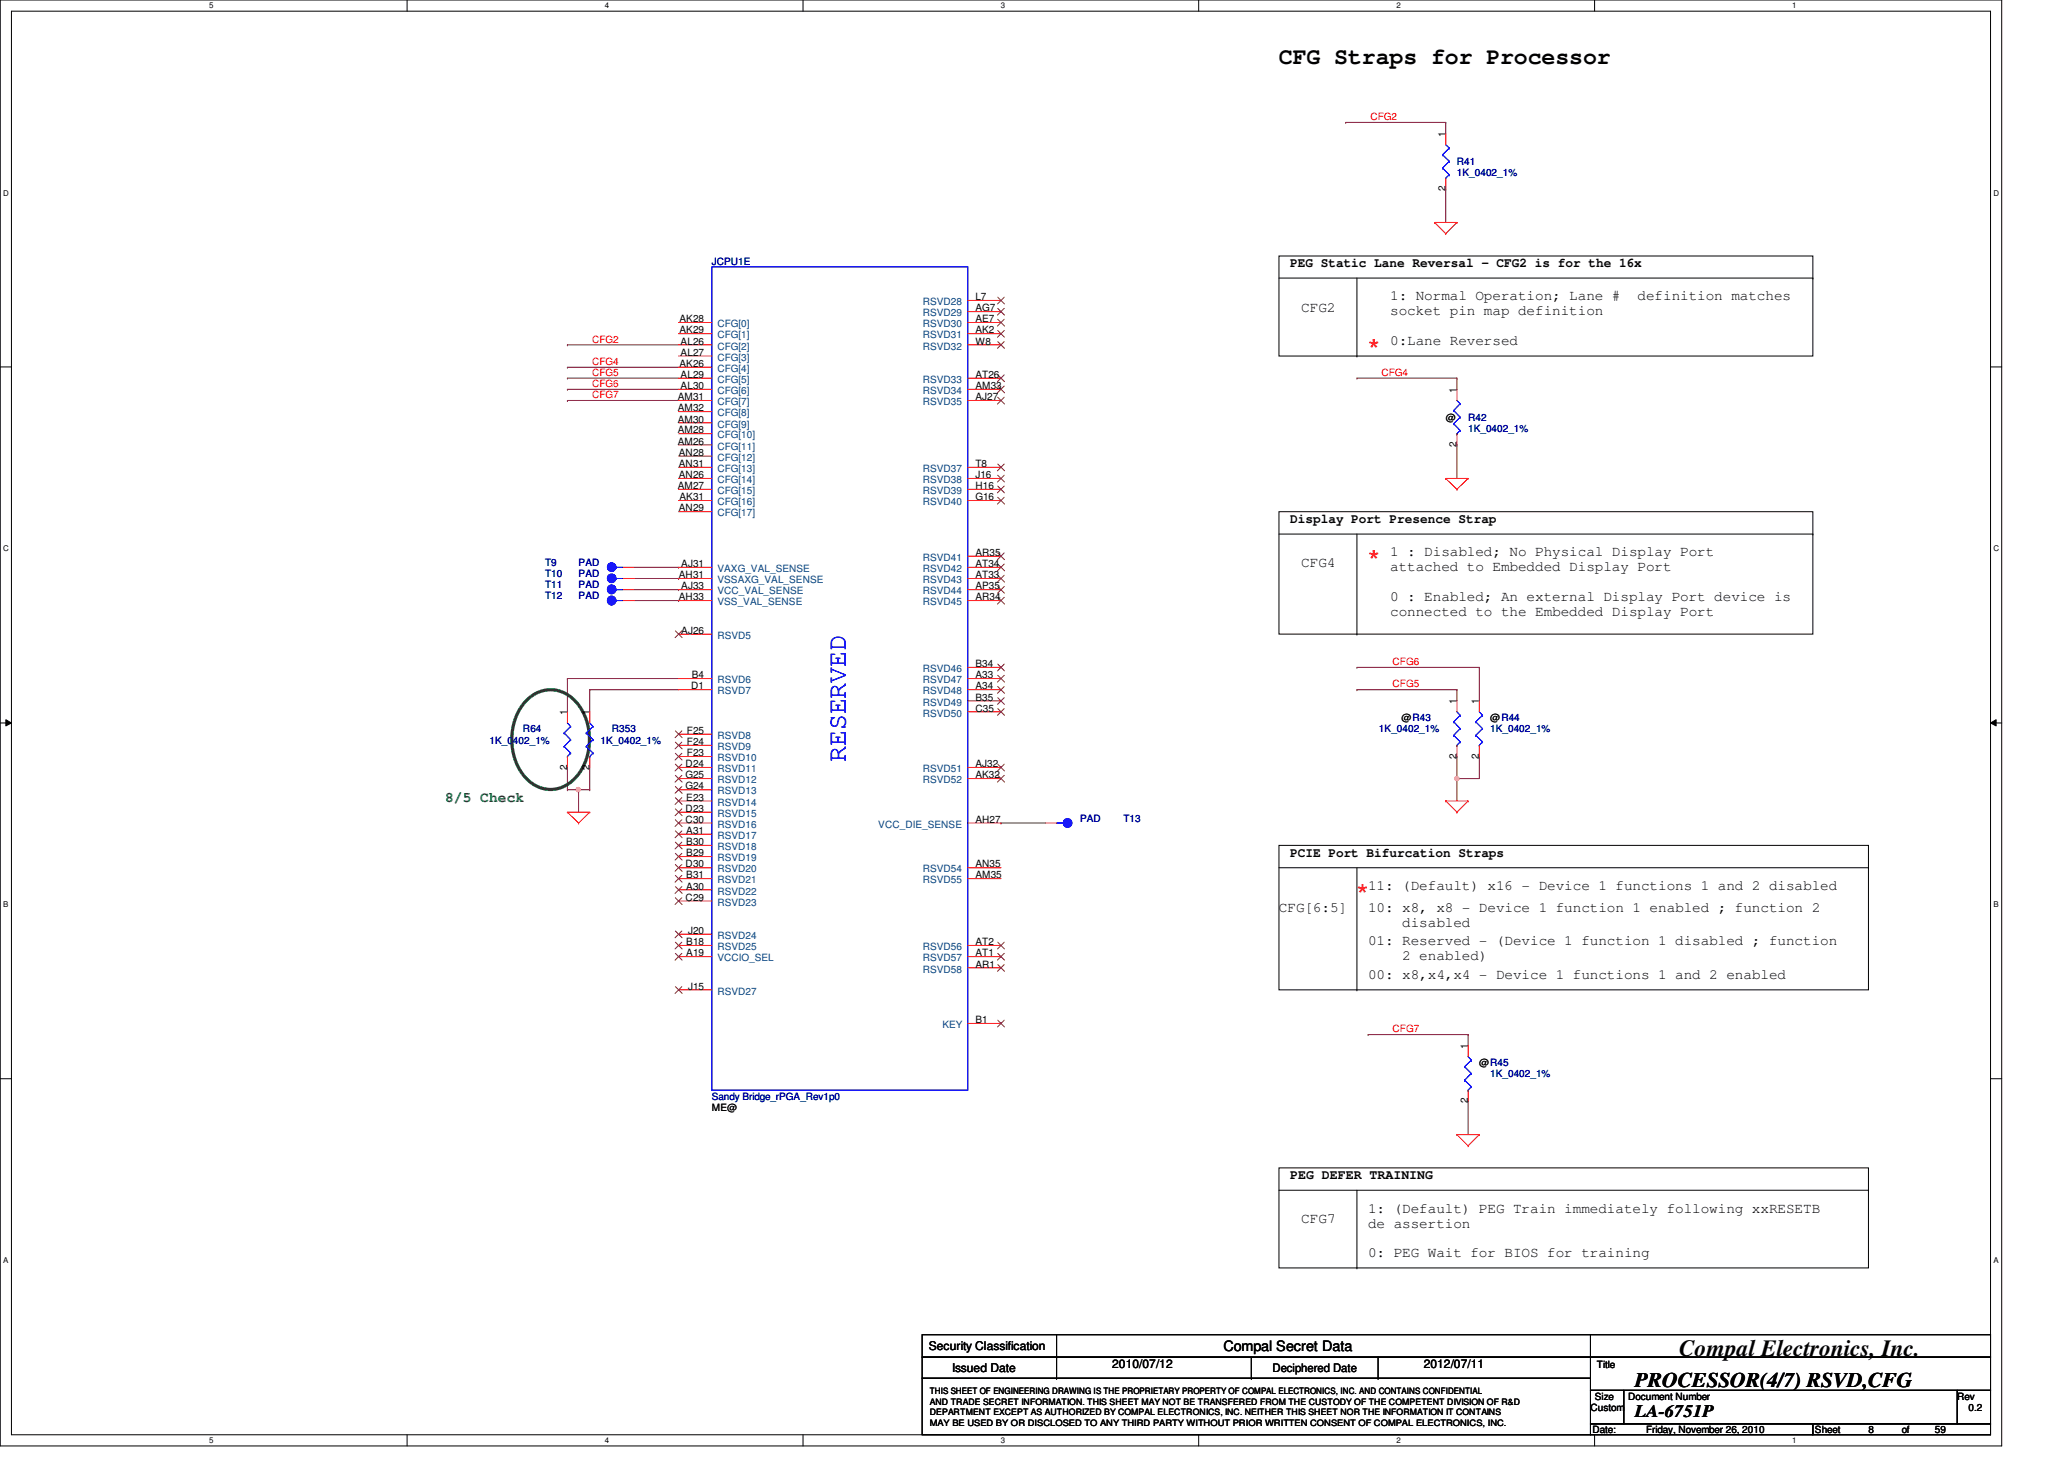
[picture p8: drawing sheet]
<svg xmlns="http://www.w3.org/2000/svg" width="297mm" height="210mm" viewBox="0 0 297 210" stroke-linecap="round" stroke-linejoin="round" font-family="sans-serif">
<path d="M0 0h288.1v208h-288.1zM1.6 1.6h284.9v204.8h-284.9z" fill="none" stroke="#000" stroke-width=".14"/>
<g fill="#fff">
<path d="M30.1 .2h.6v1.2h-.6z"/>
<path d="M30.1 206.6h.6v1.2h-.6z"/>
</g>
<path d="M58.6 0v1.6M58.6 206.4v1.6" fill="none" stroke="#000" stroke-width=".14"/>
<g fill="#fff">
<path d="M87 .2h.6v1.2h-.6z"/>
<path d="M87 206.6h.6v1.2h-.6z"/>
</g>
<path d="M115.6 0v1.6M115.6 206.4v1.6" fill="none" stroke="#000" stroke-width=".14"/>
<g fill="#fff">
<path d="M144 .2h.6v1.2h-.6z"/>
<path d="M144 206.6h.6v1.2h-.6z"/>
</g>
<path d="M172.5 0v1.6M172.5 206.4v1.6" fill="none" stroke="#000" stroke-width=".14"/>
<g fill="#fff">
<path d="M201 .2h.5v1.2h-.5z"/>
<path d="M201 206.6h.5v1.2h-.5z"/>
</g>
<path d="M229.5 0v1.6M229.5 206.4v1.6" fill="none" stroke="#000" stroke-width=".14"/>
<g fill="#fff">
<path d="M257.9 .2h.6v1.2h-.6z"/>
<path d="M257.9 206.6h.6v1.2h-.6z"/>
<path d="M.5 27.2h.7v1.2h-.7z"/>
<path d="M286.9 27.2h.8v1.2h-.8z"/>
<path d="M.5 78.4h.7v1.1h-.7z"/>
<path d="M286.9 78.4h.8v1.1h-.8z"/>
</g>
<path d="M0 52.8h1.6M286.5 52.8h1.6" fill="none" stroke="#000" stroke-width=".14"/>
<g fill="#fff">
<path d="M.5 129.6h.7v1.2h-.7z"/>
<path d="M286.9 129.6h.7v1.2h-.7z"/>
</g>
<path d="M0 104h1.6M.8 103.5l.8 .5-.8 .4zM286.5 104l.8-.5v.9zM286.5 104h1.6" fill="none" stroke="#000" stroke-width=".14"/>
<path d="M.8 103.5l.8 .5-.8 .4zM286.5 104l.8-.5v.9z" fill="#000"/>
<g fill="#fff">
<path d="M.5 180.8h.7v1.1h-.7z"/>
<path d="M286.9 180.8h.7v1.1h-.7z"/>
</g>
<path d="M0 155.2h1.6M286.5 155.2h1.6" fill="none" stroke="#000" stroke-width=".14"/>
<g fill="none" stroke="#800040" stroke-width=".14">
<path d="M195.3 54.4h.1M195.3 54.4h14.4M209.7 54.4h.1M209.7 54.4v1.6M209.7 64h.1M209.7 64v4.8M195.3 96h.1M195.3 96h17.6M212.9 96h.1M212.9 96v4.8M209.7 108.8h.1M209.7 112h.1"/>
<path d="M209.7 108.8v6.4M212.9 108.8h.1M212.9 108.8v3.2h-3.2"/>
</g>
<circle cx="209.7" cy="112" r=".31" fill="#f0f"/>
<circle cx="209.7" cy="112" r=".31" fill="none" stroke="#f0f" stroke-width=".14"/>
<g fill="none" stroke="#800040" stroke-width=".14">
<path d="M193.7 17.6h.1M193.7 17.6h14.4M208.1 17.6h.1M208.1 17.6v1.6M208.1 27.2h.1M208.1 27.2v4.8M81.7 49.6h.1M81.7 52.8h.1M81.7 56h.1M81.7 57.6h.1M81.7 54.4h.1M81.7 49.6h16"/>
<path d="M81.7 52.8h16M81.7 56h16M81.7 57.6h16M81.7 54.4h16M81.7 97.6h.1M81.7 97.6h16M81.7 97.6v4.8M84.9 99.2h.1M84.9 99.2h12.8M84.9 99.2v3.2M91.3 81.6h6.4M91.3 83.2h6.4"/>
<path d="M91.3 84.8h6.4M91.3 86.4h6.4M97.7 81.6h.1M97.7 83.2h.1M97.7 84.8h.1M97.7 86.4h.1M195.3 99.2h.1M195.3 99.2h14.4M209.7 99.2h.1M209.7 99.2v1.6M81.7 102.4h.1M81.7 110.4h.1"/>
<path d="M81.7 110.4v3.2M83.3 113.6h.1M83.3 113.6h1.6M83.3 113.6v3.2M84.9 102.4h.1M84.9 113.6h.1M84.9 110.4v3.2M144.1 118.4h.1M144.1 118.4h6.3M196.9 148.8h.1M196.9 148.8h14.4M211.3 158.4h.1"/>
<path d="M211.3 148.8h.1M211.3 148.8v1.6M211.3 158.4v4.8"/>
</g>
<circle cx="83.2" cy="113.6" r=".31" fill="#f0f"/>
<circle cx="83.2" cy="113.6" r=".31" fill="none" stroke="#f0f" stroke-width=".14"/>
<path d="M81.7 113.6h.1M81.7 113.6h1.6" fill="none" stroke="#800040" stroke-width=".14"/>
<g fill="none" stroke="#f00" stroke-width=".14">
<path d="M206.5 32h.1M206.5 32h3.2M206.5 32l1.6 1.6M208.1 33.6h.1M209.7 32h.1M209.7 32l-1.6 1.6M208.1 68.8h.1M208.1 68.8h3.2M208.1 68.8l1.6 1.6M209.7 70.4h.1M211.3 68.8h.1M211.3 68.8l-1.6 1.6"/>
<path d="M81.7 116.8h.1M81.7 116.8h3.2M81.7 116.8l1.6 1.6M83.3 118.4h.1M84.9 116.8h.1M84.9 116.8l-1.6 1.6M84.9 102.4v1.6M84.9 108.8v1.6M208.1 115.2h.1M208.1 115.2h3.2M208.1 115.2l1.6 1.6M209.7 116.8h.1"/>
<path d="M209.7 100.8v1.6M209.7 107.2v1.6M211.3 115.2h.1M211.3 115.2l-1.6 1.6M209.7 163.2h.1M209.7 163.2h3.2M209.7 163.2l1.6 1.6M211.3 164.8h.1M212.9 163.2h.1M212.9 163.2l-1.6 1.6"/>
</g>
<g fill="none" stroke="#000" stroke-width=".14">
<path d="M184.1 36.8h76.8v14.4h-76.8zM184.1 40h76.8M195.3 51.2h.1M195.3 40v11.2M260.9 40h.1M184.1 73.6h76.8v17.6h-76.8zM184.1 76.8h76.8M195.3 76.8v14.4M260.9 76.8h.1M195.3 91.2h.1M184.1 121.6h84.8v20.8h-84.8zM184.1 124.8h84.8"/>
<path d="M195.3 124.8v17.6M268.9 124.8h.1M195.3 142.4h.1M184.1 168h84.8v14.4h-84.8zM184.1 171.2h84.8M195.3 171.2v11.2M268.9 171.2h.1M132.7 192h96.2v3.2h-96.2zM132.7 195.2h96.2v3.1h-96.2zM132.7 198.3h96.2v8.1h-96.2zM152.1 195.2h.1M152.1 198.3h.1"/>
<path d="M152.1 192v6.3M180.1 198.3h.1M180.1 195.2v3.1M195.3 182.4h.1M198.3 198.3h.1M198.3 195.2v3.1M228.9 192h57.6v3.2h-57.6zM228.9 195.2h57.6v4.8h-57.6zM228.9 200h4.8v4.9h-4.8zM228.9 204.9h32v1.5h-32zM233.7 200h48v4.9h-48zM260.9 204.9h25.6v1.5h-25.6z"/>
<path d="M281.7 200h4.8v4.9h-4.8z"/>
</g>
<path d="M75.9 100.6a4.7 4.7 0 0 1 7.3 .7 8.5 8.5 0 0 1-.9 11.1 4.7 4.7 0 0 1-7.3-1.3 8.6 8.6 0 0 1 .9-10.5z" fill="none" stroke="#008000" stroke-width=".47"/>
<g fill="none" stroke="#00f" stroke-width=".14">
<path d="M84.4 105.5h.1M84.4 107.4h.1M84.4 105.5l.9 .9M84.4 107.4l.9 .9M84.9 108.8h.1M84.9 104l.4 .5M85.3 104.5h.1M85.3 106.4h.1M85.3 108.3h.1M85.3 104.5l-.9 1M85.3 106.4l-.9 1M85.3 108.3l-.4 .5"/>
<path d="M209.2 103.8h.1M209.2 105.8h.1M209.2 103.8l.9 1M209.2 105.8l.9 .9M209.7 107.2h.1M209.7 102.4l.4 .5M210.1 102.9h.1M210.1 104.8h.1M210.1 106.7h.1M210.1 102.9l-.9 .9M210.1 104.8l-.9 1M210.1 106.7l-.4 .5"/>
</g>
<circle cx="88" cy="86.4" r=".63" fill="#00f"/>
<g fill="none" stroke="#00f" stroke-width=".14">
<path d="M88.7 86.4h.1M88.7 86.4h1"/>
<circle cx="88" cy="86.4" r=".63"/>
</g>
<circle cx="88" cy="86.4" r=".63" fill="#00f"/>
<g fill="none" stroke="#00f" stroke-width=".14">
<path d="M88.7 86.4h.1M88.7 86.4h1M212.4 103.8h.1M212.4 105.8h.1M212.4 103.8l1 1M212.4 105.8l1 .9M212.9 107.2h.1M212.9 102.4l.5 .5M213.4 102.9h.1M213.4 104.8h.1M213.4 106.7h.1M213.4 102.9l-1 .9"/>
<path d="M213.4 104.8l-1 1M213.4 106.7l-.5 .5"/>
<circle cx="88" cy="86.4" r=".63"/>
</g>
<path d="M89.7 86.4h1.6M212.9 100.8v1.6M212.9 107.2v1.6" fill="none" stroke="#f00" stroke-width=".14"/>
<circle cx="88" cy="84.8" r=".63" fill="#00f"/>
<g fill="none" stroke="#00f" stroke-width=".14">
<path d="M88.7 84.8h.1M88.7 84.8h1"/>
<circle cx="88" cy="84.8" r=".63"/>
</g>
<circle cx="88" cy="84.8" r=".63" fill="#00f"/>
<g fill="none" stroke="#00f" stroke-width=".14">
<path d="M88.7 84.8h.1M88.7 84.8h1"/>
<circle cx="88" cy="84.8" r=".63"/>
</g>
<path d="M89.7 84.8h1.6" fill="none" stroke="#f00" stroke-width=".14"/>
<circle cx="88" cy="81.6" r=".62" fill="#00f"/>
<g fill="none" stroke="#00f" stroke-width=".14">
<path d="M88.7 81.6h.1M88.7 81.6h1"/>
<circle cx="88" cy="81.6" r=".62"/>
</g>
<circle cx="88" cy="81.6" r=".62" fill="#00f"/>
<g fill="none" stroke="#00f" stroke-width=".14">
<path d="M88.7 81.6h.1M88.7 81.6h1"/>
<circle cx="88" cy="81.6" r=".62"/>
</g>
<path d="M89.7 81.6h1.6" fill="none" stroke="#f00" stroke-width=".14"/>
<circle cx="88" cy="83.2" r=".62" fill="#00f"/>
<g fill="none" stroke="#00f" stroke-width=".14">
<path d="M88.7 83.2h.1M88.7 83.2h1"/>
<circle cx="88" cy="83.2" r=".62"/>
</g>
<circle cx="88" cy="83.2" r=".62" fill="#00f"/>
<g fill="none" stroke="#00f" stroke-width=".14">
<path d="M88.7 83.2h.1M88.7 83.2h1"/>
<circle cx="88" cy="83.2" r=".62"/>
</g>
<path d="M89.7 83.2h1.6" fill="none" stroke="#f00" stroke-width=".14"/>
<circle cx="153.6" cy="118.4" r=".63" fill="#00f"/>
<g fill="none" stroke="#00f" stroke-width=".14">
<path d="M152.1 118.4h.9M153 118.4h.1"/>
<circle cx="153.6" cy="118.4" r=".63"/>
</g>
<circle cx="153.6" cy="118.4" r=".63" fill="#00f"/>
<g fill="none" stroke="#00f" stroke-width=".14">
<path d="M102.4 38.4h36.9v118.4h-36.9zM207.6 22.3h.1M207.6 24.2h.1M207.6 22.3l1 .9M207.6 24.2l1 .9M208.1 25.6h.1M208.1 20.8l.5 .5M208.6 21.3h.1M208.6 23.2h.1M208.6 25.1h.1M208.6 21.3l-1 1M208.6 23.2l-1 1"/>
<path d="M208.6 25.1l-.5 .5M209.2 59.1h.1M209.2 59.1l.9 .9M209.7 57.6l.4 .5M210.1 58.1h.1M210.1 58.1l-.9 1M209.2 61h.1M209.2 61l.9 .9M209.7 62.4h.1M210.1 60h.1M210.1 61.9h.1M210.1 60l-.9 1"/>
<path d="M210.1 61.9l-.4 .5M81.2 105.5h.1M81.2 107.4h.1M81.2 105.5l.9 .9M81.2 107.4l.9 .9M81.7 108.8h.1M81.7 104l.4 .5M82.1 104.5h.1M82.1 106.4h.1M82.1 108.3h.1M82.1 104.5l-.9 1M82.1 106.4l-.9 1"/>
<path d="M82.1 108.3l-.4 .5M152.1 118.4h.9M153 118.4h.1M210.8 153.5h.1M210.8 155.4h.1M210.8 153.5l.9 .9M210.8 155.4l.9 .9M211.3 156.8h.1M211.3 152l.4 .5M211.7 152.5h.1M211.7 154.4h.1M211.7 156.3h.1"/>
<path d="M211.7 152.5l-.9 1M211.7 154.4l-.9 1M211.7 156.3l-.4 .5"/>
<circle cx="153.6" cy="118.4" r=".63"/>
</g>
<g fill="none" stroke="#f00" stroke-width=".14">
<path d="M208.1 19.2v1.6M208.1 25.6v1.6M97.7 46.4h4.7M97.7 48h4.7M97.7 49.6h4.7M97.7 51.2h4.7M97.7 52.8h4.7M97.7 54.4h4.7M97.7 56h4.7M97.7 57.6h4.7M97.7 59.2h4.7M139.3 46.4h4.8"/>
<path d="M139.3 48h4.8M139.3 49.6h4.8M139.3 54.4h4.8M139.3 56h4.8M139.3 57.6h4.8M139.3 43.2h4.8M139.3 44.8h4.8M209.7 56v1.6M97.7 60.8h4.7M97.7 62.4h4.7M97.7 64h4.7M97.7 65.6h4.7"/>
<path d="M97.7 67.2h4.7M97.7 68.8h4.7M97.7 70.4h4.7M97.7 72h4.7M97.7 73.6h4.7M139.3 67.2h4.8M139.3 68.8h4.8M139.3 70.4h4.8M139.3 72h4.8M209.7 62.4v1.6M97.7 81.6h4.7M97.7 83.2h4.7"/>
<path d="M97.7 86.4h4.7M97.7 97.6h4.7M97.7 99.2h4.7M97.7 84.8h4.7M97.7 91.2h4.7M139.3 81.6h4.8M139.3 80h4.8M139.3 83.2h4.8M139.3 86.4h4.8M139.3 96h4.8M139.3 97.6h4.8M139.3 99.2h4.8"/>
<path d="M139.3 84.8h4.8M81.7 102.4v1.6M81.7 108.8v1.6M97.7 118.4h4.7M97.7 110.4h4.7M97.7 112h4.7M97.7 116.8h4.7M97.7 105.6h4.7M97.7 107.2h4.7M97.7 113.6h4.7M97.7 115.2h4.7M97.7 108.8h4.7"/>
<path d="M139.3 118.4h4.8M139.3 100.8h4.8M139.3 102.4h4.8M139.3 110.4h4.8M139.3 112h4.8M150.4 118.4h1.7M97.7 136h4.7M97.7 137.6h4.7M97.7 120h4.7M97.7 121.6h4.7M97.7 124.8h4.7M97.7 123.2h4.7"/>
<path d="M97.7 128h4.7M97.7 126.4h4.7M97.7 129.6h4.7M97.7 134.4h4.7M139.3 136h4.8M139.3 137.6h4.8M139.3 139.2h4.8M139.3 124.8h4.8M139.3 126.4h4.8M97.7 142.4h4.7M139.3 147.2h4.8M211.3 150.4v1.6"/>
<path d="M211.3 156.8v1.6"/>
</g>
<g fill="none" stroke="#804000" stroke-width=".14">
<path d="M143.6 55.5l1 1M143.6 57.1l1 1M143.6 45.9l1 1M143.6 47.5l1 1M143.6 42.8l1 .9M143.6 44.4l1 .9M143.6 49.1l1 1M143.6 53.9l1 1M144.5 55.5l-1 1M144.5 57.1l-1 1M144.5 45.9l-1 1M144.5 47.5l-1 1"/>
<path d="M144.5 42.8l-1 .9M144.5 44.4l-1 .9M144.5 49.1l-1 1M144.5 53.9l-1 1M143.6 68.4l1 .9M143.6 69.9l1 1M143.6 71.5l1 1M143.6 79.5l1 1M143.6 66.8l1 .9M144.5 68.4l-1 .9M144.5 69.9l-1 1M144.5 71.5l-1 1"/>
<path d="M144.5 79.5l-1 1M144.5 66.8l-1 .9M97.2 90.8l1 .9M98.1 90.8l-.9 .9M143.6 81.2l1 .9M143.6 82.8l1 .9M143.6 85.9l1 1M143.6 95.5l1 1M143.6 97.2l1 .9M143.6 98.8l1 .9M143.6 84.4l1 .9M144.5 81.2l-1 .9"/>
<path d="M144.5 82.8l-1 .9M144.5 85.9l-1 1M144.5 95.5l-1 1M144.5 97.2l-1 .9M144.5 98.8l-1 .9M144.5 84.4l-1 .9M97.2 117.9l1 1M97.2 116.4l1 .9M97.2 119.5l1 1M97.2 105.2l1 .9M97.2 106.8l1 .9M97.2 109.9l1 1"/>
<path d="M97.2 111.5l1 1M97.2 113.2l1 .9M97.2 114.8l1 .9M97.2 108.4l1 .9M98.1 114.8l-.9 .9M98.1 117.9l-.9 1M98.1 116.4l-.9 .9M98.1 119.5l-.9 1M98.1 105.2l-.9 .9M98.1 106.8l-.9 .9M98.1 109.9l-.9 1M98.1 111.5l-.9 1"/>
<path d="M98.1 113.2l-.9 .9M98.1 108.4l-.9 .9M143.6 100.4l1 .9M143.6 101.9l1 1M143.6 109.9l1 1M143.6 111.5l1 1M144.5 100.4l-1 .9M144.5 101.9l-1 1M144.5 109.9l-1 1M144.5 111.5l-1 1M97.2 121.2l1 .9M97.2 124.4l1 .9"/>
<path d="M97.2 122.8l1 .9M97.2 127.6l1 .9M97.2 125.9l1 1M97.2 129.2l1 .9M97.2 133.9l1 1M97.2 135.6l1 .9M97.2 137.2l1 .9M98.1 125.9l-.9 1M98.1 129.2l-.9 .9M98.1 121.2l-.9 .9M98.1 124.4l-.9 .9M98.1 122.8l-.9 .9"/>
<path d="M98.1 127.6l-.9 .9M98.1 133.9l-.9 1M98.1 135.6l-.9 .9M98.1 137.2l-.9 .9M143.6 135.6l1 .9M143.6 137.2l1 .9M143.6 138.8l1 .9M144.5 135.6l-1 .9M144.5 137.2l-1 .9M144.5 138.8l-1 .9M97.2 141.9l1 1M98.1 141.9l-.9 1"/>
<path d="M143.6 146.8l1 .9M144.5 146.8l-1 .9"/>
</g>
<circle cx="209.7" cy="112" r=".31" fill="#f0f"/>
<circle cx="209.7" cy="112" r=".31" fill="none" stroke="#f0f" stroke-width=".14"/>
<circle cx="83.2" cy="113.6" r=".31" fill="#f0f"/>
<circle cx="83.2" cy="113.6" r=".31" fill="none" stroke="#f0f" stroke-width=".14"/>
<g font-size="4.3" fill="#f00">
<text x="196.9" y="51.9">*</text>
<text x="196.9" y="82.3">*</text>
<text x="195.3" y="130.3">*</text>
</g>
<text font-size="3.8" fill="#00f" x="121.7" y="109.6" transform="rotate(-90 121.7 109.6)">RESERVED</text>
<g font-size="3.3">
<text x="184.1" y="9.1">CFG Straps for Processor</text>
<text x="241.7" y="195.1">Compal Electronics, Inc.</text>
</g>
<text font-size="3" x="235.3" y="199.6">PROCESSOR(4/7) RSVD,CFG</text>
<text font-size="2.5" x="235.3" y="203.9">LA-6751P</text>
<g font-size="2.1">
<text x="187.3" y="44.8">CFG2</text>
<text x="200.1" y="43.2">1: Normal Operation; Lane #</text>
<text x="200.1" y="45.4">socket pin map definition</text>
<text x="235.7" y="43.2">definition matches</text>
<text x="200.1" y="49.6">0:Lane Reversed</text>
<text x="187.3" y="81.6">CFG4</text>
<text x="200.1" y="80">1 : Disabled; No Physical Display Port</text>
<text x="200.1" y="82.2">attached to Embedded Display Port</text>
<text x="200.1" y="86.4">0 : Enabled; An external Display Port device is</text>
<text x="200.1" y="88.6">connected to the Embedded Display Port</text>
<text x="184.1" y="131.2">CFG[6:5]</text>
<text x="196.9" y="131.2">10: x8, x8 - Device 1 function 1 enabled ; function 2</text>
<text x="196.9" y="128">11: (Default) x16 - Device 1 functions 1 and 2 disabled</text>
<text x="196.9" y="136">01: Reserved - (Device 1 function 1 disabled ; function</text>
<text x="201.8" y="133.4">disabled</text>
<text x="196.9" y="140.8">00: x8,x4,x4 - Device 1 functions 1 and 2 enabled</text>
<text x="201.8" y="138.2">2 enabled)</text>
<text x="187.3" y="176">CFG7</text>
<text x="196.9" y="174.5">1: (Default) PEG Train immediately following xxRESETB</text>
<text x="196.9" y="176.6">de assertion</text>
<text x="196.9" y="180.8">0: PEG Wait for BIOS for training</text>
<text x="176.1" y="194.4">Compal Secret Data</text>
</g>
<text font-size="2.1" fill="#008000" x="64" y="115.3">8/5 Check</text>
<g font-size="1.9">
<text x="185.7" y="38.4">PEG Static Lane Reversal - CFG2 is for the 16x</text>
<text x="185.7" y="75.2">Display Port Presence Strap</text>
<text x="185.7" y="123.2">PCIE Port Bifurcation Straps</text>
<text x="185.7" y="169.6">PEG DEFER TRAINING</text>
</g>
<g font-size="1.7">
<text x="133.7" y="194.3">Security Classification</text>
<text x="137" y="197.3">Issued Date</text>
<text x="160.1" y="196.8">2010/07/12</text>
<text x="183.1" y="197.4">Deciphered Date</text>
<text x="204.9" y="196.8">2012/07/11</text>
</g>
<g font-size="1.4" fill="#f00">
<text x="197.2" y="17.3">CFG2</text>
<text x="85.2" y="49.3">CFG2</text>
<text x="85.2" y="52.5">CFG4</text>
<text x="85.2" y="55.7">CFG6</text>
<text x="85.2" y="57.3">CFG7</text>
<text x="85.2" y="54.1">CFG5</text>
<text x="198.8" y="54.1">CFG4</text>
<text x="200.4" y="95.7">CFG6</text>
<text x="200.4" y="98.9">CFG5</text>
<text x="200.4" y="148.5">CFG7</text>
</g>
<g font-size="1.4">
<text x="208" y="19.7" transform="rotate(-90 208 19.7)">1</text>
<text x="208" y="27.5" transform="rotate(-90 208 27.5)">2</text>
<text x="97.8" y="46.4">AK28</text>
<text x="97.8" y="48">AK29</text>
<text x="140.4" y="46.4">AE7</text>
<text x="140.4" y="48">AK2</text>
<text x="140.4" y="43.2">L7</text>
<text x="140.4" y="44.8">AG7</text>
<text x="97.8" y="52.8">AK26</text>
<text x="98" y="49.6">AL26</text>
<text x="98" y="51.2">AL27</text>
<text x="140.4" y="49.6">W8</text>
<text x="97.5" y="57.6">AM31</text>
<text x="97.5" y="59.2">AM32</text>
<text x="98" y="54.4">AL29</text>
<text x="98" y="56">AL30</text>
<text x="140.4" y="56">AM33</text>
<text x="140.4" y="57.6">AJ27</text>
<text x="140.4" y="54.4">AT26</text>
<text x="209.6" y="56.5" transform="rotate(-90 209.6 56.5)">1</text>
<text x="97.5" y="60.8">AM30</text>
<text x="97.5" y="62.4">AM28</text>
<text x="97.5" y="64">AM26</text>
<text x="97.7" y="65.6">AN28</text>
<text x="208.1" y="60.6">@</text>
<text x="209.6" y="64.3" transform="rotate(-90 209.6 64.3)">2</text>
<text x="97.5" y="70.4">AM27</text>
<text x="97.7" y="67.2">AN31</text>
<text x="97.7" y="68.8">AN26</text>
<text x="97.8" y="72">AK31</text>
<text x="140.4" y="68.8">J16</text>
<text x="140.4" y="70.4">H16</text>
<text x="140.4" y="72">G16</text>
<text x="140.4" y="67.2">T8</text>
<text x="97.7" y="73.6">AN29</text>
<text x="97.7" y="83.2">AH31</text>
<text x="98" y="81.6">AJ31</text>
<text x="140.4" y="81.6">AT34</text>
<text x="140.4" y="80">AR35</text>
<text x="140.4" y="83.2">AT33</text>
<text x="97.7" y="86.4">AH33</text>
<text x="98" y="84.8">AJ33</text>
<text x="140.4" y="86.4">AR34</text>
<text x="140.4" y="84.8">AP35</text>
<text x="98" y="91.2">AJ26</text>
<text x="140.4" y="96">B34</text>
<text x="99.5" y="99.2">D1</text>
<text x="99.6" y="97.6">B4</text>
<text x="140.4" y="97.6">A33</text>
<text x="140.4" y="99.2">A34</text>
<text x="140.4" y="100.8">B35</text>
<text x="209.6" y="101.3" transform="rotate(-90 209.6 101.3)">1</text>
<text x="212.8" y="101.3" transform="rotate(-90 212.8 101.3)">1</text>
<text x="81.6" y="102.9" transform="rotate(-90 81.6 102.9)">1</text>
<text x="84.8" y="102.9" transform="rotate(-90 84.8 102.9)">1</text>
<text x="98.8" y="105.6">F25</text>
<text x="98.8" y="107.2">F24</text>
<text x="140.4" y="102.4">C35</text>
<text x="201.7" y="103.8">@R43</text>
<text x="214.5" y="103.8">@R44</text>
<text x="81.6" y="110.7" transform="rotate(-90 81.6 110.7)">2</text>
<text x="84.8" y="110.7" transform="rotate(-90 84.8 110.7)">2</text>
<text x="98.6" y="112">G25</text>
<text x="98.6" y="113.6">G24</text>
<text x="98.7" y="110.4">D24</text>
<text x="98.8" y="108.8">F23</text>
<text x="140.4" y="110.4">AJ32</text>
<text x="140.4" y="112">AK32</text>
<text x="209.6" y="109.1" transform="rotate(-90 209.6 109.1)">2</text>
<text x="212.8" y="109.1" transform="rotate(-90 212.8 109.1)">2</text>
<text x="98.7" y="118.4">C30</text>
<text x="98.7" y="116.8">D23</text>
<text x="98.8" y="120">A31</text>
<text x="98.8" y="115.2">E23</text>
<text x="140.4" y="118.4">AH27</text>
<text x="98.7" y="124.8">D30</text>
<text x="98.8" y="121.6">B30</text>
<text x="98.8" y="123.2">B29</text>
<text x="140.4" y="124.8">AN35</text>
<text x="98.7" y="129.6">C29</text>
<text x="98.8" y="128">A30</text>
<text x="98.8" y="126.4">B31</text>
<text x="140.4" y="126.4">AM35</text>
<text x="98.8" y="136">B18</text>
<text x="98.8" y="137.6">A19</text>
<text x="99" y="134.4">J20</text>
<text x="140.4" y="136">AT2</text>
<text x="140.4" y="137.6">AT1</text>
<text x="99" y="142.4">J15</text>
<text x="140.4" y="139.2">AR1</text>
<text x="140.4" y="147.2">B1</text>
<text x="211.2" y="150.9" transform="rotate(-90 211.2 150.9)">1</text>
<text x="212.9" y="153.4">@R45</text>
<text x="102.4" y="159.8">ME@</text>
<text x="211.2" y="158.7" transform="rotate(-90 211.2 158.7)">2</text>
<text x="229.8" y="196.8">Title</text>
<text x="228.9" y="203">Custom</text>
<text x="229.5" y="201.4">Size</text>
<text x="234.3" y="201.4">Document Number</text>
<text x="281.7" y="201.4">Rev</text>
<text x="283.3" y="203">0.2</text>
<text x="229.2" y="206.2">Date:</text>
<text x="236.9" y="206.2">Friday, November 26, 2010</text>
<text x="261.2" y="206.2">Sheet</text>
<text x="268.9" y="206.2">8</text>
<text x="273.7" y="206.2">of</text>
<text x="278.5" y="206.2">59</text>
</g>
<g font-size="1.4" fill="#000080">
<text x="209.7" y="23.7">R41</text>
<text x="209.7" y="25.4">1K_0402_1%</text>
<text x="102.4" y="38.2">JCPU1E</text>
<text x="211.3" y="60.6">R42</text>
<text x="211.3" y="62.2">1K_0402_1%</text>
<text x="78.4" y="81.4">T9</text>
<text x="78.4" y="83">T10</text>
<text x="83.3" y="83">PAD</text>
<text x="83.3" y="81.4">PAD</text>
<text x="78.4" y="86.2">T12</text>
<text x="78.4" y="84.6">T11</text>
<text x="83.3" y="86.2">PAD</text>
<text x="83.3" y="84.6">PAD</text>
<text x="70.4" y="107">1K_0402_1%</text>
<text x="75.3" y="105.4">R64</text>
<text x="86.4" y="107">1K_0402_1%</text>
<text x="88" y="105.4">R353</text>
<text x="198.5" y="105.4">1K_0402_1%</text>
<text x="214.5" y="105.4">1K_0402_1%</text>
<text x="155.4" y="118.2">PAD</text>
<text x="161.7" y="118.2">T13</text>
<text x="214.5" y="155">1K_0402_1%</text>
<text x="102.4" y="158.2">Sandy Bridge_rPGA_Rev1p0</text>
</g>
<g font-size="1.4" fill="#004080">
<text x="103.2" y="47.1">CFG[0]</text>
<text x="132.8" y="47.1">RSVD30</text>
<text x="132.8" y="43.9">RSVD28</text>
<text x="132.8" y="45.5">RSVD29</text>
<text x="103.2" y="48.7">CFG[1]</text>
<text x="103.2" y="50.3">CFG[2]</text>
<text x="103.2" y="51.9">CFG[3]</text>
<text x="103.2" y="53.5">CFG[4]</text>
<text x="132.8" y="48.7">RSVD31</text>
<text x="132.8" y="50.3">RSVD32</text>
<text x="103.2" y="55.1">CFG[5]</text>
<text x="103.2" y="56.7">CFG[6]</text>
<text x="103.2" y="58.3">CFG[7]</text>
<text x="103.2" y="59.9">CFG[8]</text>
<text x="132.8" y="56.7">RSVD34</text>
<text x="132.8" y="58.3">RSVD35</text>
<text x="132.8" y="55.1">RSVD33</text>
<text x="103.2" y="61.5">CFG[9]</text>
<text x="103.2" y="63.1">CFG[10]</text>
<text x="103.2" y="64.7">CFG[11]</text>
<text x="103.2" y="66.3">CFG[12]</text>
<text x="103.2" y="67.9">CFG[13]</text>
<text x="103.2" y="69.5">CFG[14]</text>
<text x="103.2" y="71.1">CFG[15]</text>
<text x="132.8" y="69.5">RSVD38</text>
<text x="132.8" y="71.1">RSVD39</text>
<text x="132.8" y="67.9">RSVD37</text>
<text x="103.2" y="72.7">CFG[16]</text>
<text x="103.2" y="74.3">CFG[17]</text>
<text x="132.8" y="72.7">RSVD40</text>
<text x="103.2" y="82.3">VAXG_VAL_SENSE</text>
<text x="103.2" y="83.9">VSSAXG_VAL_SENSE</text>
<text x="132.8" y="82.3">RSVD42</text>
<text x="132.8" y="80.7">RSVD41</text>
<text x="132.8" y="83.9">RSVD43</text>
<text x="103.2" y="85.5">VCC_VAL_SENSE</text>
<text x="103.2" y="87.1">VSS_VAL_SENSE</text>
<text x="132.8" y="87.1">RSVD45</text>
<text x="132.8" y="85.5">RSVD44</text>
<text x="103.2" y="91.9">RSVD5</text>
<text x="103.2" y="98.3">RSVD6</text>
<text x="103.2" y="99.9">RSVD7</text>
<text x="132.8" y="96.7">RSVD46</text>
<text x="132.8" y="98.3">RSVD47</text>
<text x="132.8" y="99.9">RSVD48</text>
<text x="132.8" y="101.5">RSVD49</text>
<text x="103.2" y="106.3">RSVD8</text>
<text x="103.2" y="107.9">RSVD9</text>
<text x="132.8" y="103.1">RSVD50</text>
<text x="103.2" y="111.1">RSVD11</text>
<text x="103.2" y="112.7">RSVD12</text>
<text x="103.2" y="109.5">RSVD10</text>
<text x="132.8" y="111.1">RSVD51</text>
<text x="132.8" y="112.7">RSVD52</text>
<text x="103.2" y="119.1">RSVD16</text>
<text x="103.2" y="117.5">RSVD15</text>
<text x="103.2" y="114.3">RSVD13</text>
<text x="103.2" y="115.9">RSVD14</text>
<text x="126.4" y="119.1">VCC_DIE_SENSE</text>
<text x="103.2" y="120.7">RSVD17</text>
<text x="103.2" y="122.3">RSVD18</text>
<text x="103.2" y="125.5">RSVD20</text>
<text x="103.2" y="123.9">RSVD19</text>
<text x="132.8" y="125.5">RSVD54</text>
<text x="103.2" y="128.7">RSVD22</text>
<text x="103.2" y="127.1">RSVD21</text>
<text x="103.2" y="130.3">RSVD23</text>
<text x="132.8" y="127.1">RSVD55</text>
<text x="103.2" y="135.1">RSVD24</text>
<text x="103.2" y="136.7">RSVD25</text>
<text x="132.8" y="136.7">RSVD56</text>
<text x="103.2" y="143.1">RSVD27</text>
<text x="103.2" y="138.3">VCCIO_SEL</text>
<text x="132.8" y="138.3">RSVD57</text>
<text x="132.8" y="139.9">RSVD58</text>
<text x="135.6" y="147.9">KEY</text>
</g>
<g font-size="1.3">
<text x="133.8" y="203.6">DEPARTMENT EXCEPT AS AUTHORIZED BY COMPAL ELECTRONICS, INC. NEITHER THIS SHEET NOR THE INFORMATION IT CONTAINS</text>
<text x="133.8" y="200.6">THIS SHEET OF ENGINEERING DRAWING IS THE PROPRIETARY PROPERTY OF COMPAL ELECTRONICS, INC. AND CONTAINS CONFIDENTIAL</text>
<text x="133.8" y="202.1">AND TRADE SECRET INFORMATION. THIS SHEET MAY NOT BE TRANSFERED FROM THE CUSTODY OF THE COMPETENT DIVISION OF R&amp;D</text>
<text x="133.8" y="205.1">MAY BE USED BY OR DISCLOSED TO ANY THIRD PARTY WITHOUT PRIOR WRITTEN CONSENT OF COMPAL ELECTRONICS, INC.</text>
</g>
<g font-size="1.1">
<text x="30.1" y="1.1">5</text>
<text x="87" y="1.1">4</text>
<text x="144" y="1.1">3</text>
<text x="201" y="1.1">2</text>
<text x="257.9" y="1.1">1</text>
<text x=".5" y="28.2">D</text>
<text x="286.9" y="28.2">D</text>
<text x=".5" y="79.3">C</text>
<text x="286.9" y="79.3">C</text>
<text x=".5" y="130.6">B</text>
<text x="286.9" y="130.6">B</text>
<text x=".5" y="181.7">A</text>
<text x="286.9" y="181.7">A</text>
<text x="30.1" y="207.6">5</text>
<text x="87" y="207.6">4</text>
<text x="144" y="207.6">3</text>
<text x="201" y="207.6">2</text>
<text x="257.9" y="207.6">1</text>
</g>
</svg>
